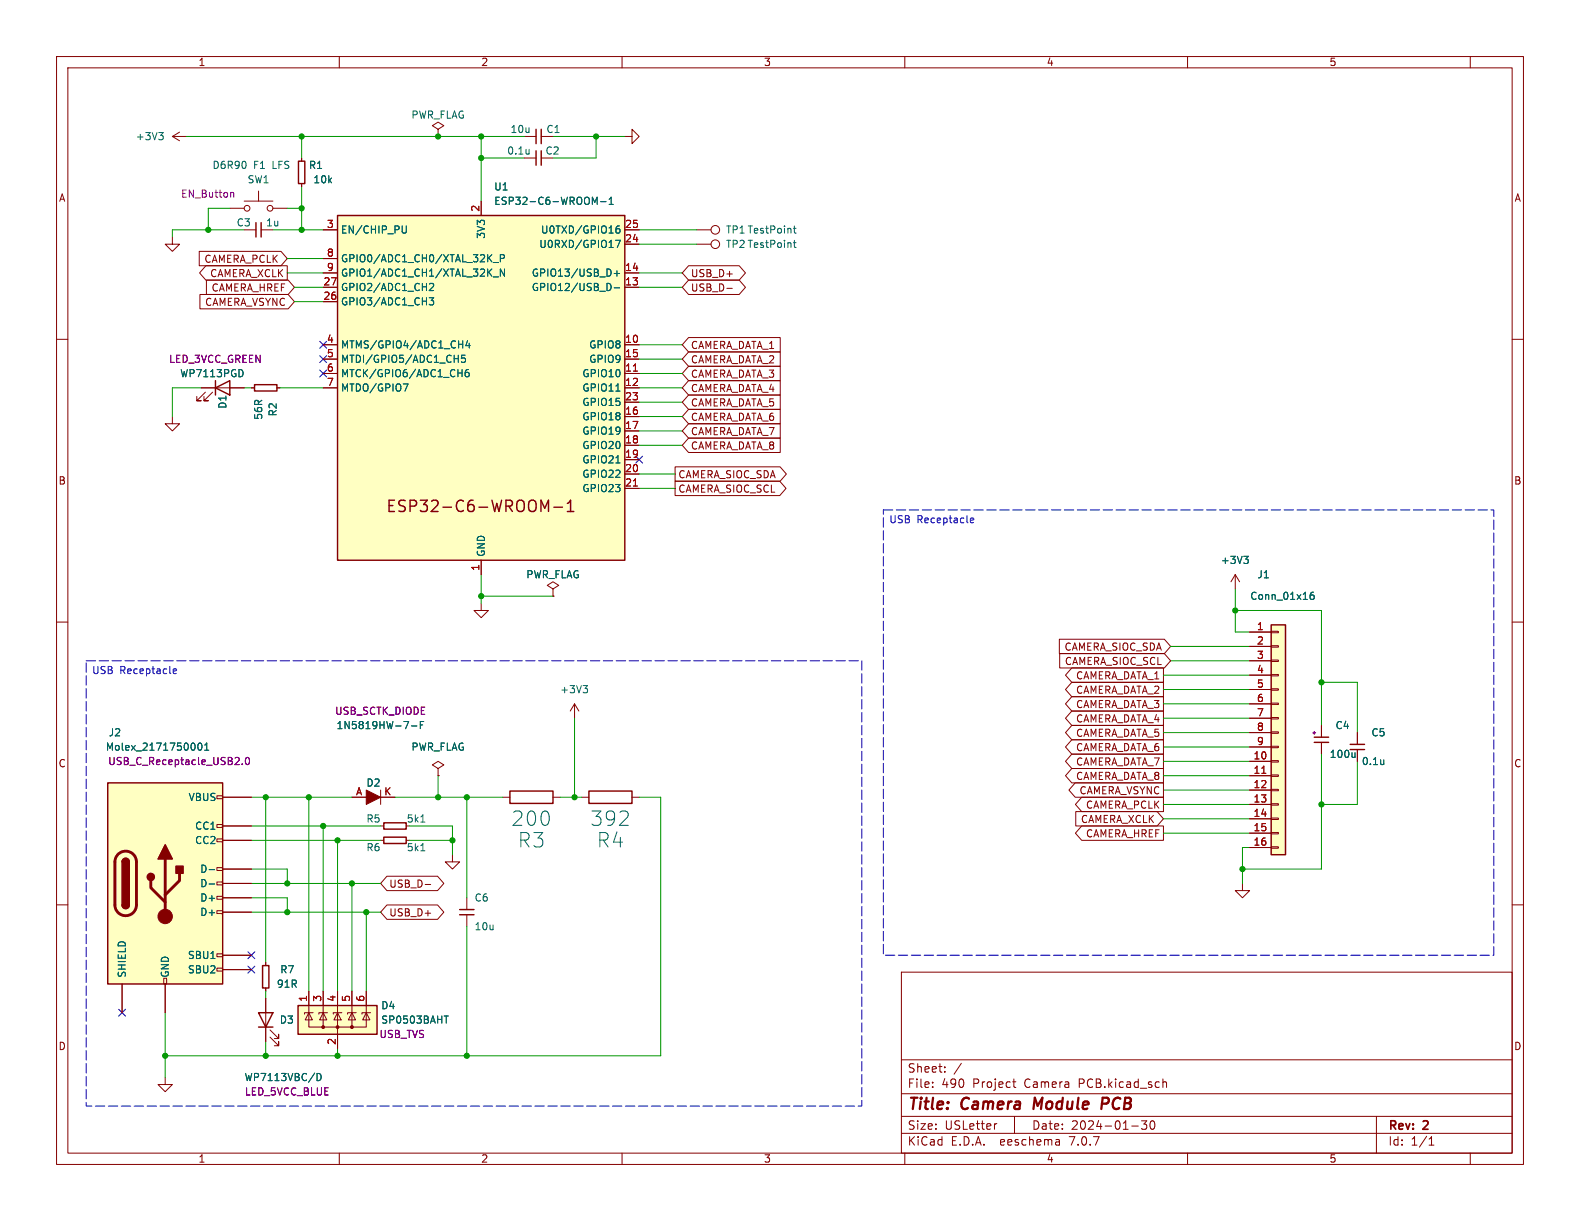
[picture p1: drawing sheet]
<svg xmlns="http://www.w3.org/2000/svg" width="279mm" height="216mm" viewBox="0 0 279 216" stroke-linecap="round" stroke-linejoin="round" font-family="sans-serif">
<g fill="none" stroke="#840000" stroke-width=".18">
<path d="M10 10h259.4v195.9h-259.4zM12 12h255.4v191.9h-255.4zM60 10v2M110 10v2M160 10v2M210 10v2M260 10v2M30.5 24.1h2.5M30.5 24.1l1.2 .8M31.7 23.4l-1.2 .7M40.6 36.8h2.6M43.2 35.6h5.1"/>
<path d="M45.7 33.8v1.8M48.3 36.8h2.5M53.3 27.9v.6M53.3 32.5v.5M77.5 22.9l1-.7-1-.6-1 .6 1 .7v1.2M77.5 24.1h.1M85.1 35.6v2.5M92.7 24.1h2.1M92.7 27.9h2.1M95.7 24.1h2.1M95.7 27.9h2.1M110.5 24.1h1.3v-1.2l1.2 1.2-1.2 1.3v-1.3"/>
<path d="M10 60h2M30.5 41.9v1.3h1.2l-1.2 1.3-1.3-1.3h1.3M35.2 44.4h14.5l1.1 1.3-1.1 1.3h-14.5zM35.4 52.1h15.6l1.1 1.2-1.1 1.3h-15.6zM36.4 47h14.4v2.5h-14.4l-1.1-1.2zM36.5 49.5h14.5l1.1 1.3-1.1 1.3h-14.5zM43.2 40.6h2.1M46.2 40.6h2.1M57.1 40.6h2.6M57.1 50.8h2.6M57.1 48.3h2.6M57.1 53.3h2.6"/>
<path d="M57.1 45.7h2.6M110.5 40.6h2.5M110.5 50.8h2.5M110.5 48.3h2.5M110.5 43.2h2.5M121.8 49.5h8.9l1.1 1.3-1.1 1.3h-8.9l-1.2-1.3zM121.8 47h8.9l1.1 1.3-1.1 1.2h-8.9l-1.2-1.2zM121.8 59.7h16.2v2.5h-16.2l-1.2-1.2zM123.2 40.6h2.5M123.2 43.2h2.5M128.5 51h1M267.4 60h2"/>
<path d="M30.5 73.7v1.2h1.2l-1.2 1.3-1.3-1.3h1.3M35.6 68.6h7.6M36.3 69.3l-1.5 1.6h.8h-.8v-.8M37.6 69.3l-1.5 1.6h.7h-.7v-.8M44.4 68.6h.6M49 68.6h.5M57.1 68.6h2.6M57.1 61h2.6M57.1 66h2.6M57.1 63.5h2.6M110.5 68.6h2.5M110.5 61h2.5"/>
<path d="M110.5 66h2.5M110.5 63.5h2.5M110.5 73.7h2.5M110.5 76.2h2.5M110.5 78.7h2.5M110.5 71.1h2.5M121.8 77.5h16.2v2.5h-16.2l-1.2-1.3zM121.8 72.4h16.2v2.5h-16.2l-1.2-1.2zM121.8 74.9h16.2v2.6h-16.2l-1.2-1.3zM121.8 64.8h16.2v2.5h-16.2l-1.2-1.3zM121.8 67.3h16.2v2.6h-16.2l-1.2-1.3zM121.8 69.8h16.2v2.6h-16.2l-1.2-1.3z"/>
<path d="M121.8 62.2h16.2v2.6h-16.2l-1.2-1.3zM85.1 99.1v2.5M110.5 81.3h2.5M110.5 83.8h2.5M110.5 86.4h2.5M119.4 82.5h18.5l1.2 1.3-1.2 1.3h-18.5zM119.4 85.1h18.5l1.1 1.3-1.1 1.2h-18.5zM10 110h2M85.1 106.7v1.3h1.3l-1.3 1.2-1.3-1.2h1.3M97.8 104.1l1-.6-1-.6-1 .6 1 .6v1.3M97.8 105.4h.1M187.3 113h18.6l1.1 1.3-1.1 1.3h-18.6z"/>
<path d="M187.4 115.6h18.5l1.1 1.2-1.1 1.3h-18.5zM189.5 118.1h16.2v2.6h-16.2l-1.1-1.3zM218.4 101.6l-.7 1.3M218.4 101.6v2.5M218.4 101.6l.8 1.3M221 111.8h3.8M221 114.3h3.8M221 116.8h3.8M221 119.4h3.8M224.8 119.3h1.3v.2h-1.3zM224.8 116.7h1.3v.3h-1.3zM224.8 114.2h1.3v.2h-1.3z"/>
<path d="M224.8 111.6h1.3v.3h-1.3zM267.4 110h2M67.3 139.7v2.5M77.5 135.9l1-.6-1-.7-1 .7 1 .6v1.3M77.5 137.2h.1M101.6 124.5l-.8 1.2M101.6 124.5v2.5M101.6 124.5l.8 1.2M189.5 130.8h16.2v2.6h-16.2l-1.1-1.3zM189.5 133.3h16.2v2.6h-16.2l-1.1-1.3zM189.5 135.9h16.2v2.5h-16.2l-1.1-1.2zM189.5 120.6h16.2v2.6h-16.2l-1.1-1.3z"/>
<path d="M189.5 123.2h16.2v2.5h-16.2l-1.1-1.2zM189.5 128.3h16.2v2.5h-16.2l-1.1-1.3zM189.5 125.7h16.2v2.6h-16.2l-1.1-1.3zM190.1 138.4h15.6v2.6h-15.6l-1.1-1.3zM221 134.6h3.8M221 137.2h3.8M221 139.7h3.8M221 121.9h3.8M221 124.5h3.8M221 127h3.8M221 129.5h3.8M221 132.1h3.8"/>
<path d="M224.8 139.6h1.3v.2h-1.3zM224.8 137h1.3v.3h-1.3zM224.8 134.5h1.3v.2h-1.3zM224.8 132h1.3v.2h-1.3zM224.8 129.4h1.3v.3h-1.3zM224.8 126.9h1.3v.2h-1.3zM224.8 124.3h1.3v.3h-1.3zM224.8 121.8h1.3v.2h-1.3zM233.7 128.3v2.1M233.7 131.3v2.1M240 129.5v2.1M240 132.5v2.1"/>
<path d="M10 160h2M38.4 158.5h1v.5h-1zM38.4 156h1v.5h-1zM38.4 153.4h1v.5h-1zM38.4 148.3h1v.5h-1zM38.4 145.8h1v.5h-1zM38.4 140.7h1v.5h-1zM39.4 141h5M39.4 148.6h5M39.4 146.1h5M39.4 158.8h5M39.4 153.7h5"/>
<path d="M39.4 156.2h5M62.2 141h7.6M67.3 148.6h.6M67.3 146.1h.6M68.4 154.9h9l1.1 1.3-1.1 1.3h-9l-1.1-1.3zM71.8 148.6h.6M75.2 156.4h1M80 151.1v1.3h1.3l-1.3 1.3-1.3-1.3h1.3M82.5 158.8v2M88.9 141h1.3M97.8 141h1.3M102.9 141h1.2"/>
<path d="M111.8 141h1.2M190.2 143.5h14.4l1.1 1.3-1.1 1.3h-14.4zM191.3 146h14.4v2.6h-14.4l-1.1-1.3zM191.3 141h14.4v2.5h-14.4l-1.1-1.3zM219.7 156.2v1.3h1.3l-1.3 1.3-1.3-1.3h1.3M221 142.2h3.8M221 144.8h3.8M221 147.3h3.8M221 149.9h3.8M224.8 149.7h1.3v.3h-1.3zM224.8 147.2h1.3v.2h-1.3zM224.8 144.7h1.3v.2h-1.3z"/>
<path d="M224.8 142.1h1.3v.3h-1.3zM267.4 160h2M21.6 174v5.1M29 173h.5v1h-.5zM29.2 174v5.1M38.4 171.2h1v.5h-1zM38.4 168.7h1v.5h-1zM38.4 161h1v.5h-1zM39.4 168.9h5M39.4 161.3h5M39.4 171.5h5M47 170.2v.5"/>
<path d="M47 174.7v.6M47 176.5v7.7M54.6 179.1v2.5h2.5M54.6 179.1l.6 1.2h-1.2zM54.6 175.3v3.8M55.4 179.1h-1.6v.2M57.1 179.1v2.5h5.1v-2.5M57.1 179.1l.7 1.2h-1.3zM57.1 175.3v3.8M57.9 179.1h-1.5v.2M59.7 179.1l.6 1.2h-1.2zM59.7 175.3v10.1"/>
<path d="M60.5 179.1h-1.6v.2M62.2 179.1l.7 1.2h-1.3zM62.2 175.3v3.8M63 179.1h-1.5v.2M64.8 179.1v2.5h-2.6M64.8 179.1l.6 1.2h-1.3zM64.8 175.3v3.8M65.5 179.1h-1.5v.2M68.4 160h9l1.1 1.3-1.1 1.3h-9l-1.1-1.3zM82.5 161.7v2.1M159.4 171.9h108v32h-108zM29.2 190.5v1.3h1.3l-1.3 1.2-1.3-1.2h1.3"/>
<path d="M47.8 183.4l1.5 1.5v-.7v.7h-.8M47.8 182.1l1.5 1.5v-.7v.7h-.8M159.4 197.4h108M159.4 193.4h108M159.4 187.4h108M164.9 192.1v.2M164.9 191.4v.1M167.1 189.4v.2M167.1 188.7v.1M170 188l-1.3 1.9M176.3 198.7l-.3 .1M179.1 191.3h.5"/>
<path d="M179.3 190.8v1.3l.3 .2M179.4 197.4v3M200.1 199.1h1.2M201.9 198.2h.9l-.5 .6 .4 .1v.6l-.2 .2h-.4l-.2-.2M203.6 198.3l.1-.1a.81 .81 0 0 1 .6 .6 .81 .81 0 0 1-.3 .8l-.1 .1a.81 .81 0 0 1-.6-.6 .81 .81 0 0 1 .3-.8zM205.7 191.4h.5l.1 .9M243.4 197.4v6.5M60 203.9v2M110 203.9v2M159.4 200.4h108M160 203.9v2M187.3 201.6l.1 .9"/>
<path d="M187.4 202.4l-.2 .1M187.4 201.8l-.2 .1M210 203.9v2M252.7 202.5h.9M252.7 201.4l.4-.4v1.5M260 203.9v2"/>
<circle cx="43.7" cy="36.8" r=".51"/>
<circle cx="47.8" cy="36.8" r=".51"/>
<circle cx="126.5" cy="40.6" r=".76"/>
<circle cx="126.5" cy="43.2" r=".76"/>
</g>
<path d="M183 194.1l-.3 2M195.8 194.1h-.8l-.3 2M195.8 195.1l-.9 .1" fill="none" stroke="#840000" stroke-width=".4"/>
<g fill="none" stroke="#840000" stroke-width=".25">
<path d="M45.3 39.4v2.5M46.2 39.4v2.5M52.8 28.5h1.1v4h-1.1zM59.7 38.1h50.8v61h-50.8zM94.8 22.9v2.5M94.8 26.7v2.5M95.7 22.9v2.5M95.7 26.7v2.5M38.1 68.6l2.5-1.3v2.6zM38.1 67.3v2.6M45 68h4v1.1h-4zM96.3 89.9l.7-1.5v2"/>
<path d="M97.9 89.7h1.6M100.3 90.4h1.2M100.3 89l.6-.6v2M224.8 110.5h2.5v40.6h-2.5zM19 138.4h20.4v35.6h-20.4zM90.2 139.9h7.6v2.2h-7.6zM104.1 139.9h7.7v2.2h-7.7zM232.4 131.3h2.5M232.4 130.4h2.5M238.8 131.6h2.5M238.8 132.5h2.5M21.6 152.4a.64 .64 0 0 1 .6-.6 .64 .64 0 0 1 .7 .6"/>
<path d="M67.9 148h3.9v1.1h-3.9zM67.9 145.5h3.9v1.1h-3.9zM21.6 160a.64 .64 0 0 0 .6 .7 .64 .64 0 0 0 .7-.7M45.7 179.1h2.6l-1.3 2.5zM46.4 170.7h1.1v4h-1.1zM52.7 177.8h14v5.1h-14zM81.3 160.8h2.5M81.3 161.7h2.5M45.7 181.6h2.6"/>
</g>
<path d="M41 34l.3 .2v.7M42.8 135.1v.1M43.5 134.1l.2-.2a.68 .68 0 0 1 .4 .7 .68 .68 0 0 1-.4 .6l-.2-.1-.1-.4zM232.2 129.6h.5" fill="none" stroke="#840084" stroke-width=".18"/>
<g fill="none" stroke="#006464" stroke-width=".18">
<path d="M28.1 23.4h.8l-.5 .5M28.6 23.9l.3 .3v.3l-.3 .2M71.8 39.9v1.2l-.2 .1h-.4M93.6 26.4v.8M93.6 27.1l-.1 .1M105.2 35.8l.4-.9v1.2M106.2 35.7h1M107.7 36.1h.7M107.7 35.2l.4-.3v1.2M109.5 39.9l-.3 .1a.86 .86 0 0 0 0 1.2l.4-.1v-.4l-.2-.3-.4 .1-.1 .2M140.5 39.9v1.1l.3 .2M75.9 52.6h.8l-.4 .5 .3 .2v.5l-.2 .1-.5-.1"/>
<path d="M76 50.2l.4-.1 .3 .4-.8 .9h.8M87.2 46.4h1M87.2 49h1M88.5 45.7l.6-.1 .1-.1-.1-.3-.6-.2v1.3M89.2 47.6v1.2l-.7-1.2v1.2M107.8 50.2l.3 .5-.3 .6M108.6 50.9h1M108.6 48.4h1M108.9 42.5h.8l-.5 1.3M109.1 47.9v.9M140.3 40.4h.5M140.3 42.9h.5"/>
<path d="M140.5 42.5v1.1l.3 .2M42.9 65.5l.1 .4-.1 .5M71.3 67.9h.9l-.6 1.3M80.3 63.4h.7M81 66h.7M81 62.8v1.3M81.1 60.9h.7M81.7 65.3v1.3M81.8 60.3v1.2M82.3 62.8h-.7v.6l.2-.1 .4 .1 .1 .1v.5l-.2 .1-.5-.1M82.7 60.2l-.3 .9h.8M82.9 65.3l-.4 .1a.85 .85 0 0 0 0 1.2l.4-.1 .1-.4-.3-.3-.3 .1-.1 .2"/>
<path d="M83 60.7v.8M108.9 69.2h.7M108.9 81.9h.7M220 98.4h.7l-.4 .5M220.5 98.9l.2 .2v.3l-.2 .2M232.3 104.7l-.4 .1a.86 .86 0 0 0 0 1.2l.4-.1 .1-.5-.2-.2-.4 .1-.1 .1M34.4 131.5l.1 .4-.1 .6M35.2 131.5l.1-.1a.68 .68 0 0 1 .4 .6 .68 .68 0 0 1-.4 .7 .84 .84 0 0 1-.1-1.2zM36.2 132.7h.7M36.2 131.8l.4-.4v1.3M72.8 128.4h.9M74.3 128.2h.4"/>
<path d="M74.9 127.6h-.6v1.2M103.1 121.2h.8l-.4 .5M103.7 121.7l.2 .3v.3l-.2 .2M239.6 133.1v.8M239.6 133.8l-.2 .1M244.7 134.4v.8M244.7 135.1h-.1M37 153.8h1M37 156.3h1M74.4 150.4h.7M74.4 145.4h.7M78.5 179.6h.8"/>
<path d="M56.1 189.8a.64 .64 0 0 1 .7 .6 .64 .64 0 0 1-.7 .7z"/>
</g>
<g fill="#ffffc2" stroke="#ffffc2" stroke-width=".18">
<path d="M59.7 38.1h50.8v61h-50.8z"/>
<path d="M19 138.4h20.4v35.6h-20.4z"/>
<path d="M52.7 177.8h14v5.1h-14z"/>
<path d="M224.8 110.5h2.5v40.6h-2.5z"/>
</g>
<path d="M112 65.6h.7M112 85.9h.7M223.1 136.7h.8" fill="none" stroke="#a90000" stroke-width=".18"/>
<path d="M20.9 151.1a1.91 1.91 0 0 1 2.1-.5 1.91 1.91 0 0 1 1.1 1.8v7.6a1.91 1.91 0 0 1-1.9 1.9 1.91 1.91 0 0 1-1.9-1.9v-7.8l.2-.6zM26.7 155.7v1.3l2.5 2.5M29.2 151.9v10.2M31.7 154.4v1.3l-2.5 2.5" fill="none" stroke="#840000" stroke-width=".51"/>
<g fill="#840000" stroke="#840000" stroke-width=".25">
<path d="M21.6 160h1.3a.64 .64 0 0 1-.7 .7 .64 .64 0 0 1-.6-.7z"/>
<path d="M21.6 152.4h1.3v7.6h-1.3z"/>
<path d="M21.8 152a.64 .64 0 0 1 .7-.2 .64 .64 0 0 1 .4 .6h-1.3z"/>
<path d="M29.2 149.4l1.3 2.5h-2.6z"/>
<path d="M31.1 153.2h1.3v1.2h-1.3z"/>
<circle cx="26.7" cy="155.1" r=".63"/>
</g>
<g fill="#840000" stroke="#840000" stroke-width=".18">
<path d="M64.8 139.7l2.5 1.3-2.5 1.2z"/>
<circle cx="29.2" cy="162.1" r="1.27"/>
<circle cx="57.1" cy="181.6" r=".25"/>
<circle cx="59.7" cy="181.6" r=".25"/>
<circle cx="62.2" cy="181.6" r=".25"/>
</g>
<path d="M156.2 90.2h108v78.7h-108zM15.2 116.8h137.2v78.8h-137.2z" fill="none" stroke="#0000c2" stroke-width=".18" stroke-dasharray="1.7 .6"/>
<path d="M171.6 92l.6-.1-.1-.2-.3-.1-.2 .2 .1 .6h.4M30.6 118.7l.6-.1v-.3h-.4l-.2 .1 .1 .7h.5" fill="none" stroke="#0000c2" stroke-width=".18"/>
<g fill="none" stroke="#009600" stroke-width=".18">
<path d="M33 24.1h59.7M40.6 36.8h-3.8v3.8M50.8 36.8h2.5M53.3 24.1v3.8M53.3 33v7.6M85.1 24.1v11.5M85.1 27.9h7.6M97.8 24.1h12.7M105.4 24.1v3.8h-7.6M43.2 40.6h-12.7v1.3M48.3 40.6h8.8M50.8 48.3h6.3"/>
<path d="M50.8 45.7h6.3M52.1 50.8h5M52.1 53.3h5M113 50.8h7.6M113 40.6h10.2M113 48.3h7.6M113 43.2h10.2M35.6 68.6h-5.1v5.1M43.2 68.6h1.2M49.5 68.6h7.6M113 68.6h7.6M113 66h7.6"/>
<path d="M113 61h7.6M113 63.5h7.6M113 76.2h7.6M113 78.7h7.6M113 73.7h7.6M113 71.1h7.6M113 86.4h6.4M113 83.8h6.4M85.1 101.6v5.1M85.1 105.4h12.7M205.7 119.4h15.3M207 116.8h14"/>
<path d="M207 114.3h14M218.4 108h15.3v20.3M218.4 104.1v7.7h2.6M77.5 137.2v3.8M101.6 127v14M205.7 137.2h15.3M205.7 134.6h15.3M205.7 129.5h15.3M205.7 121.9h15.3M205.7 124.5h15.3M205.7 139.7h15.3M205.7 132.1h15.3"/>
<path d="M205.7 127h15.3M233.7 133.4v20.3h-14M233.7 120.7h6.3v8.8M240 134.6v7.6h-6.3M44.4 156.2h22.9M44.4 153.7h6.4v2.5M44.4 146.1h22.9M44.4 141h17.8M44.4 148.6h22.9M44.4 158.8h6.4v2.5M47 141v29.2M54.6 141v34.3"/>
<path d="M57.1 146.1v29.2M59.7 148.6v26.7M62.2 156.2v19.1M69.8 141h19.1M72.4 146.1h7.6v5M72.4 148.6h7.6M82.5 141v17.8M99.1 141h3.8M113 141h3.8v45.7h-87.6M205.7 142.2h15.3M205.7 144.8h15.3M205.7 147.3h15.3"/>
<path d="M221 149.9h-1.3v6.3M29.2 179.1v11.4M44.4 161.3h22.9M47 175.3v1.2M64.8 161.3v14M82.5 163.8v22.9M47 184.2v2.5M59.7 185.4v1.3"/>
</g>
<g fill="none" stroke="#000084" stroke-width=".18">
<path d="M56.5 62.9l1.3 1.2M56.5 60.4l1.3 1.2M56.5 65.4l1.3 1.2M57.8 62.9l-1.3 1.2M57.8 60.4l-1.3 1.2M57.8 65.4l-1.3 1.2M112.4 80.7l1.2 1.2M113.6 80.7l-1.2 1.2M21 178.5l1.2 1.2M22.2 178.5l-1.2 1.2M43.8 168.3l1.3 1.2M43.8 170.8l1.3 1.3"/>
<path d="M45.1 168.3l-1.3 1.2M45.1 170.8l-1.3 1.3"/>
</g>
<g fill="#009600" stroke="#009600" stroke-width=".18">
<circle cx="29.2" cy="186.7" r=".46"/>
<circle cx="50.8" cy="161.3" r=".46"/>
<circle cx="54.6" cy="141" r=".46"/>
<circle cx="50.8" cy="156.2" r=".46"/>
<circle cx="57.1" cy="146.1" r=".46"/>
<circle cx="47" cy="141" r=".46"/>
<circle cx="59.7" cy="148.6" r=".46"/>
<circle cx="62.2" cy="156.2" r=".46"/>
<circle cx="80" cy="148.6" r=".46"/>
<circle cx="64.8" cy="161.3" r=".46"/>
<circle cx="77.5" cy="141" r=".46"/>
<circle cx="82.5" cy="141" r=".46"/>
<circle cx="101.6" cy="141" r=".46"/>
<circle cx="53.3" cy="36.8" r=".46"/>
<circle cx="53.3" cy="40.6" r=".46"/>
<circle cx="53.3" cy="24.1" r=".46"/>
<circle cx="36.8" cy="40.6" r=".46"/>
<circle cx="85.1" cy="105.4" r=".46"/>
<circle cx="77.5" cy="24.1" r=".46"/>
<circle cx="85.1" cy="27.9" r=".46"/>
<circle cx="85.1" cy="24.1" r=".46"/>
<circle cx="105.4" cy="24.1" r=".46"/>
<circle cx="218.4" cy="108" r=".46"/>
<circle cx="233.7" cy="142.2" r=".46"/>
<circle cx="219.7" cy="153.7" r=".46"/>
<circle cx="233.7" cy="120.7" r=".46"/>
<circle cx="47" cy="186.7" r=".46"/>
<circle cx="59.7" cy="186.7" r=".46"/>
<circle cx="82.5" cy="186.7" r=".46"/>
</g>
<g font-size="3.5" fill="#006464">
<text x="90.4" y="146.3">200</text>
<text x="104.3" y="146.3">392</text>
<text x="91.5" y="150.1">R3</text>
<text x="105.5" y="150.1">R4</text>
</g>
<g font-size="2.8" fill="#840000">
<text x="68.2" y="90.9">ESP32-C6-WROOM-1</text>
<text x="160.4" y="196.8">Title:</text>
<text x="170.1" y="196.8">Camera</text>
<text x="183.6" y="196.8">Module</text>
<text x="196.4" y="196.8">PCB</text>
</g>
<g font-size="2.1" fill="#840000">
<text x="160.4" y="189.9">Sheet:</text>
<text x="160.4" y="192.6">File:</text>
<text x="166.5" y="192.6">490</text>
<text x="172.1" y="192.6">Project</text>
<text x="181.3" y="192.6">Camera</text>
<text x="191" y="192.6">PCB.kicad_sch</text>
<text x="160.4" y="202.8">KiCad</text>
<text x="160.4" y="200">Size:</text>
<text x="167.1" y="200">USLetter</text>
<text x="168.1" y="202.8">E.D.A.</text>
<text x="177" y="202.8">eeschema</text>
<text x="182.4" y="200">Date:</text>
<text x="189.4" y="202.8">7.0.7</text>
<text x="189.4" y="200">2024-01-30</text>
<text x="245.4" y="200.2">Rev:</text>
<text x="245.4" y="202.8">Id:</text>
<text x="249.5" y="202.8">1/1</text>
<text x="251.8" y="200.2">2</text>
</g>
<g font-size="1.8" fill="#840000">
<text x="35" y="11.9">1</text>
<text x="85" y="11.9">2</text>
<text x="135" y="11.9">3</text>
<text x="185" y="11.9">4</text>
<text x="235" y="11.9">5</text>
<text x="10.3" y="35.9">A</text>
<text x="267.7" y="35.9">A</text>
<text x="36" y="46.7">CAMERA_PCLK</text>
<text x="37.1" y="49.2">CAMERA_XCLK</text>
<text x="37.3" y="51.8">CAMERA_HREF</text>
<text x="122.1" y="51.8">USB_D-</text>
<text x="122.1" y="49.2">USB_D+</text>
<text x="36.2" y="54.3">CAMERA_VSYNC</text>
<text x="122.1" y="61.9">CAMERA_DATA_1</text>
<text x="122.1" y="64.5">CAMERA_DATA_2</text>
<text x="122.1" y="67">CAMERA_DATA_3</text>
<text x="122.1" y="69.5">CAMERA_DATA_4</text>
<text x="122.1" y="74.6">CAMERA_DATA_6</text>
<text x="122.1" y="77.2">CAMERA_DATA_7</text>
<text x="122.1" y="72.1">CAMERA_DATA_5</text>
<text x="122.1" y="79.7">CAMERA_DATA_8</text>
<text x="10.3" y="85.9">B</text>
<text x="119.9" y="84.8">CAMERA_SIOC_SDA</text>
<text x="119.9" y="87.3">CAMERA_SIOC_SCL</text>
<text x="267.7" y="85.9">B</text>
<text x="188.1" y="115.3">CAMERA_SIOC_SDA</text>
<text x="188.2" y="117.8">CAMERA_SIOC_SCL</text>
<text x="190.2" y="122.9">CAMERA_DATA_2</text>
<text x="190.2" y="125.4">CAMERA_DATA_3</text>
<text x="190.2" y="120.3">CAMERA_DATA_1</text>
<text x="190.2" y="130.5">CAMERA_DATA_5</text>
<text x="190.2" y="128">CAMERA_DATA_4</text>
<text x="10.3" y="135.9">C</text>
<text x="190.2" y="133">CAMERA_DATA_6</text>
<text x="190.2" y="135.6">CAMERA_DATA_7</text>
<text x="267.7" y="135.9">C</text>
<text x="190.2" y="138.1">CAMERA_DATA_8</text>
<text x="190.8" y="140.7">CAMERA_VSYNC</text>
<text x="191.9" y="143.2">CAMERA_PCLK</text>
<text x="191" y="145.7">CAMERA_XCLK</text>
<text x="191.9" y="148.3">CAMERA_HREF</text>
<text x="68.7" y="157.2">USB_D-</text>
<text x="68.7" y="162.2">USB_D+</text>
<text x="10.3" y="185.9">D</text>
<text x="267.7" y="185.9">D</text>
<text x="35" y="205.8">1</text>
<text x="85" y="205.8">2</text>
<text x="135" y="205.8">3</text>
<text x="185" y="205.8">4</text>
<text x="235" y="205.8">5</text>
</g>
<g font-size="1.8" fill="#006464">
<text x="72.7" y="21.2">PWR_FLAG</text>
<text x="90.2" y="23.7">10u</text>
<text x="96.5" y="23.7">C1</text>
<text x="23.9" y="25">+3V3</text>
<text x="89.6" y="27.5">0.1u</text>
<text x="96.4" y="27.5">C2</text>
<text x="37.5" y="30.1">D6R90</text>
<text x="43.7" y="32.6">SW1</text>
<text x="44.8" y="30.1">F1</text>
<text x="48.3" y="30.1">LFS</text>
<text x="54.5" y="30.1">R1</text>
<text x="55.3" y="32.6">10k</text>
<text x="87.3" y="33.9">U1</text>
<text x="41.8" y="40.2">C3</text>
<text x="47" y="40.2">1u</text>
<text x="60.2" y="41.5">EN/CHIP_PU</text>
<text x="87.3" y="36.4">ESP32-C6-WROOM-1</text>
<text x="95.6" y="41.5">U0TXD/GPIO16</text>
<text x="128.3" y="41.5">TP1 TestPoint</text>
<text x="60.2" y="46.6">GPIO0/ADC1_CH0/XTAL_32K_P</text>
<text x="86" y="42.3" transform="rotate(-90 86 42.3)">3V3</text>
<text x="95.3" y="44">U0RXD/GPIO17</text>
<text x="128.3" y="44">TP2 TestPoint</text>
<text x="60.2" y="51.7">GPIO2/ADC1_CH2</text>
<text x="60.2" y="49.1">GPIO1/ADC1_CH1/XTAL_32K_N</text>
<text x="93.9" y="51.7">GPIO12/USB_D-</text>
<text x="93.9" y="49.1">GPIO13/USB_D+</text>
<text x="60.2" y="54.2">GPIO3/ADC1_CH3</text>
<text x="60.2" y="61.8">MTMS/GPIO4/ADC1_CH4</text>
<text x="60.2" y="64.4">MTDI/GPIO5/ADC1_CH5</text>
<text x="104.1" y="61.8">GPIO8</text>
<text x="104.1" y="64.4">GPIO9</text>
<text x="31.8" y="66.9">WP7113PGD</text>
<text x="60.2" y="66.9">MTCK/GPIO6/ADC1_CH6</text>
<text x="60.2" y="69.4">MTDO/GPIO7</text>
<text x="102.9" y="66.9">GPIO10</text>
<text x="102.9" y="69.4">GPIO11</text>
<text x="102.9" y="72">GPIO15</text>
<text x="40.2" y="72.4" transform="rotate(-90 40.2 72.4)">D1</text>
<text x="46.6" y="74.3" transform="rotate(-90 46.6 74.3)">56R</text>
<text x="49.1" y="73.7" transform="rotate(-90 49.1 73.7)">R2</text>
<text x="102.9" y="74.5">GPIO18</text>
<text x="102.9" y="77.1">GPIO19</text>
<text x="102.9" y="79.6">GPIO20</text>
<text x="102.9" y="82.1">GPIO21</text>
<text x="102.9" y="84.7">GPIO22</text>
<text x="102.9" y="87.2">GPIO23</text>
<text x="86" y="98.6" transform="rotate(-90 86 98.6)">GND</text>
<text x="215.8" y="99.9">+3V3</text>
<text x="93" y="102.5">PWR_FLAG</text>
<text x="221" y="106.3">Conn_01x16</text>
<text x="222.3" y="102.5">J1</text>
<text x="99" y="122.8">+3V3</text>
<text x="19.1" y="130.4">J2</text>
<text x="59.4" y="129.1">1N5819HW-7-F</text>
<text x="236.1" y="129.1">C4</text>
<text x="242.4" y="130.4">C5</text>
<text x="18.6" y="132.9">Molex_2171750001</text>
<text x="72.7" y="132.9">PWR_FLAG</text>
<text x="235" y="134.2">100u</text>
<text x="240.7" y="135.5">0.1u</text>
<text x="33.3" y="141.8">VBUS</text>
<text x="64.7" y="139.3">D2</text>
<text x="34.4" y="146.9">CC1</text>
<text x="34.4" y="149.5">CC2</text>
<text x="64.7" y="145.6">R5</text>
<text x="71.8" y="145.6">5k1</text>
<text x="35.3" y="154.5">D-</text>
<text x="64.7" y="150.7">R6</text>
<text x="71.8" y="150.7">5k1</text>
<text x="35.3" y="159.6">D+</text>
<text x="35.3" y="157.1">D-</text>
<text x="83.8" y="159.6">C6</text>
<text x="35.3" y="162.2">D+</text>
<text x="83.8" y="164.7">10u</text>
<text x="22.5" y="173" transform="rotate(-90 22.5 173)">SHIELD</text>
<text x="30.1" y="173" transform="rotate(-90 30.1 173)">GND</text>
<text x="33.1" y="169.8">SBU1</text>
<text x="33.1" y="172.3">SBU2</text>
<text x="49.5" y="172.3">R7</text>
<text x="48.9" y="174.9">91R</text>
<text x="67.3" y="178.7">D4</text>
<text x="49.4" y="181.2">D3</text>
<text x="67.3" y="181.2">SP0503BAHT</text>
<text x="43.1" y="191.4">WP7113VBC/D</text>
</g>
<g font-size="1.8" fill="#840084">
<text x="31.9" y="35.2">EN_Button</text>
<text x="29.8" y="64.4">LED_3VCC_GREEN</text>
<text x="59.2" y="126.6">USB_SCTK_DIODE</text>
<text x="19" y="135.5">USB_C_Receptacle_USB2.0</text>
<text x="67" y="183.7">USB_TVS</text>
<text x="43.2" y="193.9">LED_5VCC_BLUE</text>
</g>
<g font-size="1.8" fill="#a90000">
<text x="57.7" y="40.4">3</text>
<text x="84.8" y="37.5" transform="rotate(-90 84.8 37.5)">2</text>
<text x="110.4" y="40.4">25</text>
<text x="57.7" y="45.5">8</text>
<text x="110.4" y="42.9">24</text>
<text x="57.1" y="53.1">26</text>
<text x="57.1" y="50.5">27</text>
<text x="57.7" y="48">9</text>
<text x="110.4" y="50.5">13</text>
<text x="110.4" y="48">14</text>
<text x="57.7" y="60.7">4</text>
<text x="57.7" y="63.2">5</text>
<text x="57.7" y="65.8">6</text>
<text x="110.4" y="60.7">10</text>
<text x="110.4" y="65.8">11</text>
<text x="110.4" y="63.2">15</text>
<text x="57.7" y="68.3">7</text>
<text x="110.4" y="68.3">12</text>
<text x="110.4" y="70.9">23</text>
<text x="110.4" y="73.4">16</text>
<text x="110.4" y="75.9">17</text>
<text x="110.4" y="78.5">18</text>
<text x="110.4" y="81">19</text>
<text x="110.4" y="83.6">20</text>
<text x="110.4" y="86.1">21</text>
<text x="84.8" y="101" transform="rotate(-90 84.8 101)">1</text>
<text x="222.2" y="111.5">1</text>
<text x="222.2" y="114">2</text>
<text x="222.2" y="116.6">3</text>
<text x="222.2" y="119.1">4</text>
<text x="222.2" y="121.7">5</text>
<text x="222.2" y="124.2">6</text>
<text x="222.2" y="126.7">7</text>
<text x="222.2" y="129.3">8</text>
<text x="222.2" y="131.8">9</text>
<text x="221.6" y="134.4">10</text>
<text x="221.6" y="136.9">11</text>
<text x="62.9" y="140.7">A</text>
<text x="67.8" y="140.7">K</text>
<text x="221.6" y="139.4">12</text>
<text x="221.6" y="142">13</text>
<text x="221.6" y="144.5">14</text>
<text x="221.6" y="147.1">15</text>
<text x="221.6" y="149.6">16</text>
<text x="54.4" y="177.2" transform="rotate(-90 54.4 177.2)">1</text>
<text x="56.9" y="177.2" transform="rotate(-90 56.9 177.2)">3</text>
<text x="59.4" y="177.2" transform="rotate(-90 59.4 177.2)">4</text>
<text x="62" y="177.2" transform="rotate(-90 62 177.2)">5</text>
<text x="64.5" y="177.2" transform="rotate(-90 64.5 177.2)">6</text>
<text x="59.4" y="184.9" transform="rotate(-90 59.4 184.9)">2</text>
</g>
<g font-size="1.8" fill="#0000c2">
<text x="157.2" y="92.8">USB</text>
<text x="162.1" y="92.8">Receptacle</text>
<text x="16.2" y="119.5">USB</text>
<text x="21.2" y="119.5">Receptacle</text>
</g>
<text font-size=".9" fill="#840084" x="231.9" y="130.1">+</text>
</svg>
